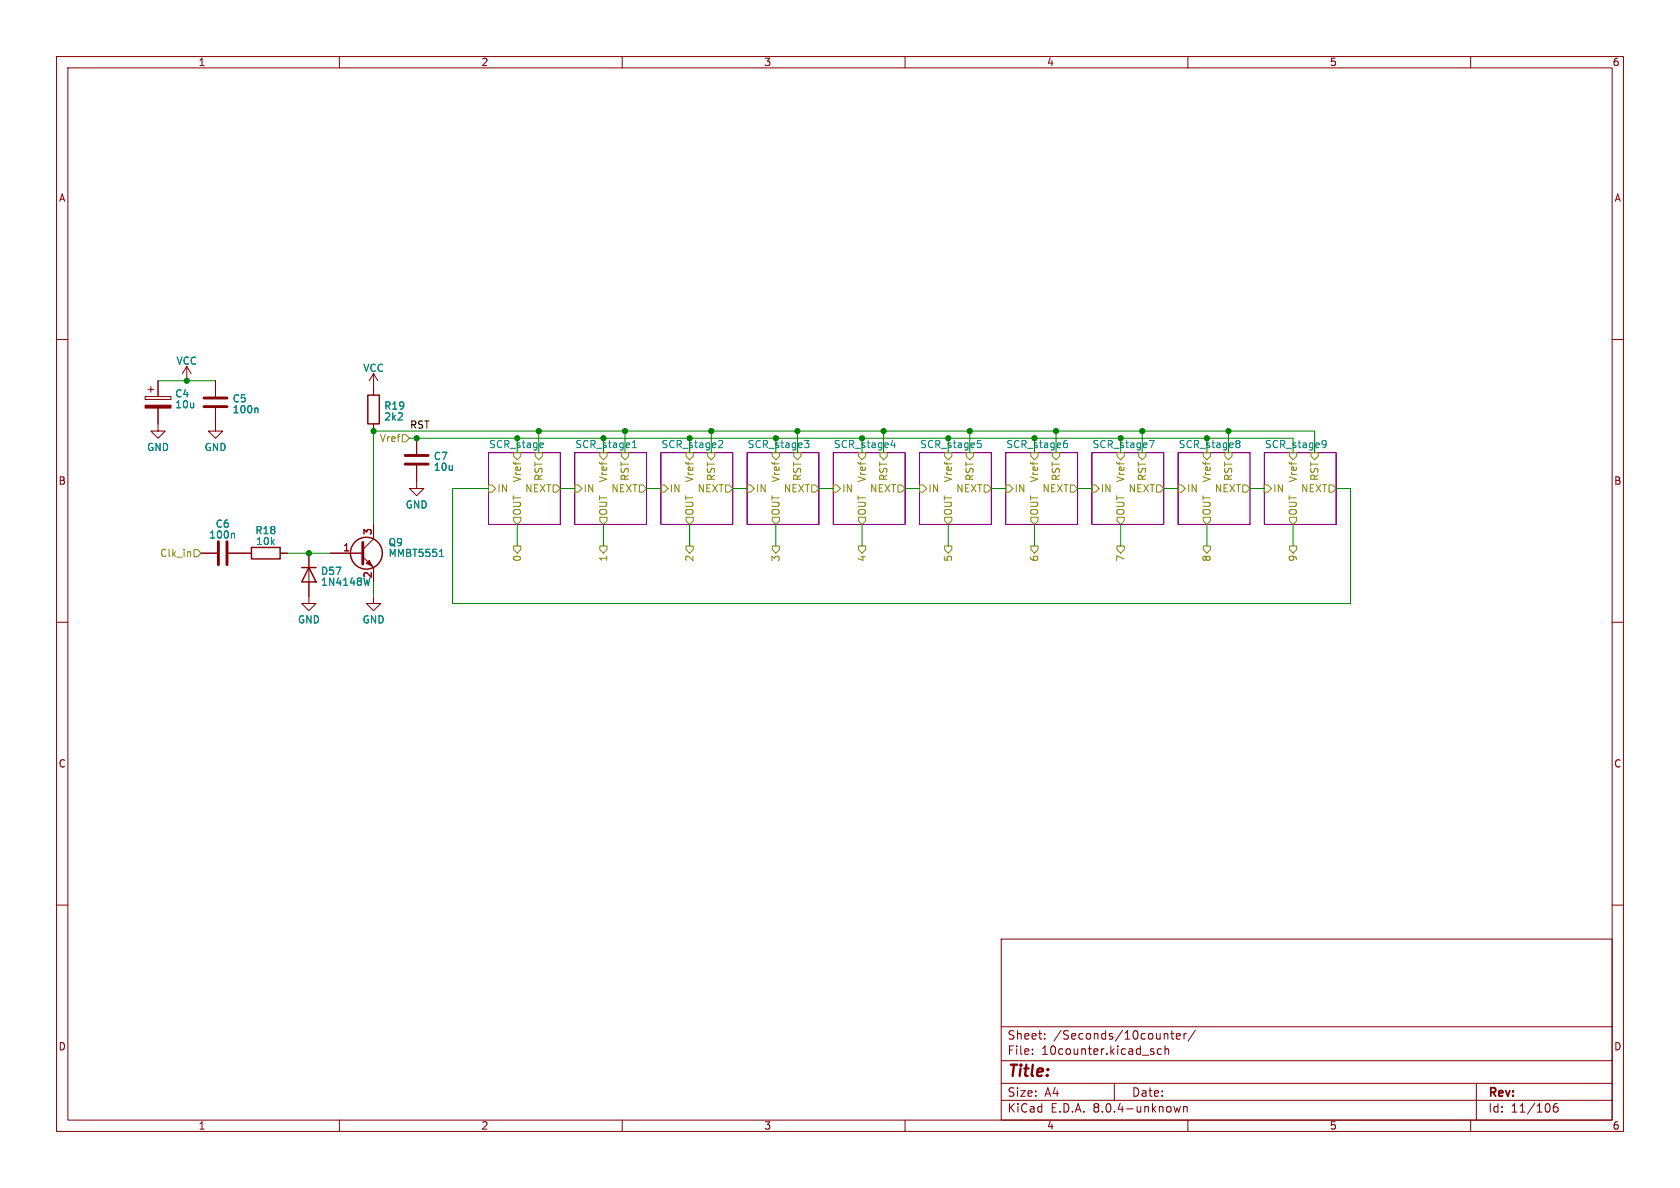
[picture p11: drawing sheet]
<svg xmlns="http://www.w3.org/2000/svg" width="297mm" height="210mm" viewBox="0 0 297 210" stroke-linecap="round" stroke-linejoin="round" font-family="sans-serif">
<g fill="none" stroke="#840000" stroke-width=".18">
<path d="M10 10h277v190h-277zM12 12h273v186h-273zM60 10v2M110 10v2M160 10v2M210 10v2M260 10v2M10 60h2M285 60h2M25.7 70.1h4.5v.5h-4.5zM26.2 68.8h1M26.7 68.3v1"/>
<path d="M27.9 72.1v4.1h1.3l-1.3 1.3-1.2-1.3h1.2M27.9 67.3v2.8M33 64.8l-.7 1.2M33 64.8v2.5M33 64.8l.8 1.2M38.1 72.1v4.1h1.3l-1.3 1.3-1.3-1.3h1.3M38.1 67.3v2.8M66 66v3.9M66 74.9v1.3M66 66l-.7 1.3M66 66l.8 1.3M73.7 77.5v2.8"/>
<path d="M35.6 97.8h2.8M40.4 97.8h4M49.5 97.8h1.3M54.6 97.8v8.9h1.3l-1.3 1.3-1.3-1.3h1.3M58.4 97.8h5.7M64.1 98.4l1.9 1.9v2.6M66 92.7v2.6l-1.9 1.9M73.7 82.3v4.1h1.2l-1.2 1.2-1.3-1.2h1.3M10 110h2M66 105.4v1.3h1.3l-1.3 1.3-1.2-1.3h1.2M285 110h2M10 160h2"/>
<path d="M285 160h2M177 166h108v32h-108zM60 198v2M110 198v2M160 198v2M177 194.5h108M177 191.5h108M177 187.5h108M177 181.5h108M182.5 186.3v.1M182.5 185.5v.1M184.7 183.6v.1"/>
<path d="M184.7 182.8v.1M197 191.5v3M203.8 185.9l.2 .2-.2 .3M203.8 185.4l.2 .1M205.3 185.5l-.4-.1-.3 .3v.4l.1 .2h.6M206 185.5l.2-.1 .3 .1 .1 .9M206 184.9v1.5M206 182.7l.4 .1 .1 .1v.8M207 182.7h.5M207.2 182.2v1.3l.3 .2M207.5 195.6l.3 1 .3-.7 .3 .7 .3-1M208 183.2l.7-.1-.1-.3-.4-.1-.2 .2v.7h.6"/>
<path d="M209.2 195.6v1M209.2 195.7l.3-.1 .3 .1 .1 .9M209.3 182.7v1M209.7 182.7l-.2 .1-.2 .2M210 198v2M211.3 182.1l-1.3 2M260 198v2M261 191.5v6.5M275.3 195.1a.59 .59 0 0 0-.7 .6v.6l.1 .2 .5 .1 .2-.1 .1-.5-.2-.3h-.4l-.3 .3"/>
</g>
<path d="M86.4 80h12.7v12.7h-12.7zM101.6 80h12.7v12.7h-12.7zM116.8 80h12.7v12.7h-12.7zM132.1 80h12.7v12.7h-12.7zM147.3 80h12.7v12.7h-12.7zM162.6 80h12.7v12.7h-12.7zM177.8 80h12.7v12.7h-12.7zM193 80h12.7v12.7h-12.7zM208.3 80h12.7v12.7h-12.7zM223.5 80h12.7v12.7h-12.7z" fill="none" stroke="#840084" stroke-width=".18"/>
<g fill="none" stroke="#848400" stroke-width=".18">
<path d="M71.1 76.8h.7l.6 .7-.6 .6h-.7zM33.5 97.5l.2 .2v.7M34.3 97.2h.6l.7 .6-.7 .6h-.6zM86.4 85.7h.6l.6 .7-.6 .6h-.6zM90.8 91.4h1.3v.7l-.7 .6-.6-.6zM90.8 80h1.3v.6l-.7 .7-.6-.7zM90.8 96.5h1.3v.7l-.7 .6-.6-.6zM94.6 80h1.3v.6l-.7 .7-.6-.7zM97.8 85.7h.6l.7 .7-.7 .6h-.6zM101.6 85.7h.6l.7 .7-.7 .6h-.6zM106 91.4h1.3v.7l-.6 .6-.7-.6zM106 80h1.3v.6l-.6 .7-.7-.7z"/>
<path d="M106 96.5h1.3v.7l-.6 .6-.7-.6zM109.9 80h1.2v.6l-.6 .7-.6-.7zM113 85.7h.7l.6 .7-.6 .6h-.7zM116.8 85.7h.7l.6 .7-.6 .6h-.7zM121.3 91.4h1.3v.7l-.7 .6-.6-.6zM121.3 80h1.3v.6l-.7 .7-.6-.7zM121.3 96.5h1.3v.7l-.7 .6-.6-.6zM125.1 80h1.3v.6l-.7 .7-.6-.7zM128.3 85.7h.6l.6 .7-.6 .6h-.6zM132.1 85.7h.6l.6 .7-.6 .6h-.6zM136.5 91.4h1.3v.7l-.6 .6-.7-.6zM136.5 80h1.3v.6l-.6 .7-.7-.7z"/>
<path d="M136.5 96.5h1.3v.7l-.6 .6-.7-.6zM140.3 80h1.3v.6l-.6 .7-.7-.7zM143.5 85.7h.6l.7 .7-.7 .6h-.6zM147.3 85.7h.7l.6 .7-.6 .6h-.7zM151.8 91.4h1.2v.7l-.6 .6-.6-.6zM151.8 80h1.2v.6l-.6 .7-.6-.7zM151.8 96.5h1.2v.7l-.6 .6-.6-.6zM155.6 80h1.2v.6l-.6 .7-.6-.7zM158.7 85.7h.7l.6 .7-.6 .6h-.7zM162.6 85.7h.6l.6 .7-.6 .6h-.6zM167 91.4h1.3v.7l-.7 .6-.6-.6zM167 80h1.3v.6l-.7 .7-.6-.7z"/>
<path d="M167 96.5h1.3v.7l-.7 .6-.6-.6zM170.8 80h1.3v.6l-.7 .7-.6-.7zM174 85.7h.6l.7 .7-.7 .6h-.6zM177.8 85.7h.6l.7 .7-.7 .6h-.6zM182.2 91.4h1.3v.7l-.6 .6-.7-.6zM182.2 80h1.3v.6l-.6 .7-.7-.7zM182.2 96.5h1.3v.7l-.6 .6-.7-.6zM186.1 80h1.2v.6l-.6 .7-.6-.7zM189.2 85.7h.7l.6 .7-.6 .6h-.7zM193 85.7h.7l.6 .7-.6 .6h-.7zM197.5 91.4h1.3v.7l-.7 .6-.6-.6zM197.5 80h1.3v.6l-.7 .7-.6-.7z"/>
<path d="M197.5 96.5h1.3v.7l-.7 .6-.6-.6zM201.3 80h1.3v.6l-.7 .7-.6-.7zM204.5 85.7h.6l.6 .7-.6 .6h-.6zM208.3 85.7h.6l.6 .7-.6 .6h-.6zM212.7 91.4h1.3v.7l-.6 .6-.7-.6zM212.7 80h1.3v.6l-.6 .7-.7-.7zM212.7 96.5h1.3v.7l-.6 .6-.7-.6zM216.5 80h1.3v.6l-.6 .7-.7-.7zM219.7 85.7h.6l.7 .7-.7 .6h-.6zM223.5 85.7h.7l.6 .7-.6 .6h-.7zM228 91.4h1.2v.7l-.6 .6-.6-.6zM228 80h1.2v.6l-.6 .7-.6-.7z"/>
<path d="M228 96.5h1.2v.7l-.6 .6-.6-.6zM231.8 80h1.2v.6l-.6 .7-.6-.7zM234.9 85.7h.7l.6 .7-.6 .6h-.7z"/>
</g>
<g fill="none" stroke="#008484" stroke-width=".18">
<path d="M45.4 72.1l.2 .2v.7M95.9 78.3l.2 .3-.6 .1M96 79.1h-.1M111.8 79.1h.7M111.8 78.2l.4-.3v1.2M127.2 77.9h.4l.2 .3-.8 .9h.8M142.2 77.9h.8l-.4 .4 .3 .2 .1 .4-.2 .2h-.4M157.5 78.7h.8M158.1 78.3v.8M172.8 77.9h.6M172.9 78.3h.3l.3 .3-.1 .5h-.5M188.2 78.3h.3l.2 .3v.4l-.5 .1"/>
<path d="M188.4 77.9h.2M203.2 77.9h.8l-.5 1.2M218.7 77.9h.3l.2 .2-.2 .3M218.7 78.4h.3M219 78.4l.1 .1 .1 .4-.1 .2h-.4M234 77.9l.4 .1a.84 .84 0 0 1-.3 1.1M234.4 78.4l-.2 .3h-.2M41.3 94.3l.2 .2v.6M77.7 98.4h.7M77.9 97.3l.2-.2v1.3M65.4 102.2l-.3 1.3"/>
</g>
<g fill="none" stroke="#840000" stroke-width=".25">
<path d="M65 69.9h2.1v5h-2.1zM44.4 96.8h5.1v2h-5.1zM53.3 100.3h2.6M54.6 100.3l1.3 2.6h-2.6z"/>
<circle cx="64.8" cy="97.8" r="2.82"/>
</g>
<path d="M36.1 70.4h4M36.1 71.9h4M38.6 95.8v4M40.1 95.8v4M64.1 95.9v3.8M71.6 80.5h4.1M71.6 82h4.1" fill="none" stroke="#840000" stroke-width=".51"/>
<g fill="#840000" stroke="#840000" stroke-width=".18">
<path d="M64.8 99.6l.5-.5 .5 1z"/>
<path d="M25.7 71.6h4.5v.5h-4.5z"/>
</g>
<g fill="none" stroke="#008400" stroke-width=".18">
<path d="M27.9 67.3h10.2M72.4 77.5h156.2M95.2 76.2v3.8M110.5 76.2v3.8M125.7 76.2v3.8M141 76.2v3.8M156.2 76.2v3.8M171.4 76.2v3.8M186.7 76.2v3.8M201.9 76.2v3.8M217.2 76.2v3.8M50.8 97.8h7.6"/>
<path d="M86.4 86.4h-6.4v20.3h158.8v-20.3h-2.6M91.4 92.7v3.8M99.1 86.4h2.5M106.7 92.7v3.8M114.3 86.4h2.5M121.9 92.7v3.8M129.5 86.4h2.6M137.2 92.7v3.8M144.8 86.4h2.5M152.4 92.7v3.8M160 86.4h2.6M167.6 92.7v3.8"/>
<path d="M175.3 86.4h2.5M182.9 92.7v3.8M190.5 86.4h2.5M198.1 92.7v3.8M205.7 86.4h2.6M213.4 92.7v3.8M221 86.4h2.5M228.6 92.7v3.8M232.4 80v-3.8h-166.4v16.5M66 102.9v2.5"/>
</g>
<g fill="#008400" stroke="#008400" stroke-width=".18">
<circle cx="167.6" cy="77.5" r=".46"/>
<circle cx="171.4" cy="76.2" r=".46"/>
<circle cx="182.9" cy="77.5" r=".46"/>
<circle cx="156.2" cy="76.2" r=".46"/>
<circle cx="152.4" cy="77.5" r=".46"/>
<circle cx="106.7" cy="77.5" r=".46"/>
<circle cx="110.5" cy="76.2" r=".46"/>
<circle cx="141" cy="76.2" r=".46"/>
<circle cx="121.9" cy="77.5" r=".46"/>
<circle cx="125.7" cy="76.2" r=".46"/>
<circle cx="137.2" cy="77.5" r=".46"/>
<circle cx="95.2" cy="76.2" r=".46"/>
<circle cx="91.4" cy="77.5" r=".46"/>
<circle cx="201.9" cy="76.2" r=".46"/>
<circle cx="186.7" cy="76.2" r=".46"/>
<circle cx="198.1" cy="77.5" r=".46"/>
<circle cx="217.2" cy="76.2" r=".46"/>
<circle cx="213.4" cy="77.5" r=".46"/>
<circle cx="73.7" cy="77.5" r=".46"/>
<circle cx="54.6" cy="97.8" r=".46"/>
<circle cx="33" cy="67.3" r=".46"/>
<circle cx="66" cy="76.2" r=".46"/>
</g>
<text font-size="2.8" fill="#840000" x="178" y="190.9">Title:</text>
<g font-size="2.1" fill="#840000">
<text x="178" y="184">Sheet:</text>
<text x="186.2" y="184">/Seconds/10counter/</text>
<text x="178" y="186.7">File:</text>
<text x="184.1" y="186.7">10counter.kicad_sch</text>
<text x="178" y="196.9">KiCad</text>
<text x="178" y="194.1">Size:</text>
<text x="184.7" y="194.1">A4</text>
<text x="185.7" y="196.9">E.D.A.</text>
<text x="193.3" y="196.9">8.0.4-unknown</text>
<text x="200" y="194.1">Date:</text>
<text x="263" y="194.3">Rev:</text>
<text x="263" y="196.9">Id:</text>
<text x="267.1" y="196.9">11/106</text>
</g>
<g font-size="1.8" fill="#840000">
<text x="35" y="11.9">1</text>
<text x="85" y="11.9">2</text>
<text x="135" y="11.9">3</text>
<text x="185" y="11.9">4</text>
<text x="235" y="11.9">5</text>
<text x="285" y="11.9">6</text>
<text x="10.3" y="35.9">A</text>
<text x="285.3" y="35.9">A</text>
<text x="10.3" y="85.9">B</text>
<text x="285.3" y="85.9">B</text>
<text x="65.8" y="94.7" transform="rotate(-90 65.8 94.7)">3</text>
<text x="60.6" y="97.5">1</text>
<text x="65.8" y="102.3" transform="rotate(-90 65.8 102.3)">2</text>
<text x="10.3" y="135.9">C</text>
<text x="285.3" y="135.9">C</text>
<text x="10.3" y="185.9">D</text>
<text x="285.3" y="185.9">D</text>
<text x="35" y="199.9">1</text>
<text x="85" y="199.9">2</text>
<text x="135" y="199.9">3</text>
<text x="185" y="199.9">4</text>
<text x="235" y="199.9">5</text>
<text x="285" y="199.9">6</text>
</g>
<g font-size="1.8" fill="#008484">
<text x="31.1" y="64.7">VCC</text>
<text x="64.1" y="65.9">VCC</text>
<text x="30.9" y="70.5">C4</text>
<text x="41" y="71.3">C5</text>
<text x="30.9" y="72.4">10u</text>
<text x="41" y="73.3">100n</text>
<text x="67.8" y="74.5">2k2</text>
<text x="67.8" y="72.6">R19</text>
<text x="25.9" y="79.9">GND</text>
<text x="36.1" y="79.9">GND</text>
<text x="76.6" y="81.5">C7</text>
<text x="76.6" y="83.4">10u</text>
<text x="36.9" y="95.4">100n</text>
<text x="38" y="93.5">C6</text>
<text x="45" y="94.6">R18</text>
<text x="71.6" y="90.1">GND</text>
<text x="45.2" y="96.5">10k</text>
<text x="56.7" y="101.8">D57</text>
<text x="68.6" y="96.7">Q9</text>
<text x="68.6" y="98.7">MMBT5551</text>
<text x="56.7" y="103.7">1N4148W</text>
<text x="52.6" y="110.4">GND</text>
<text x="64" y="110.4">GND</text>
</g>
<text font-size="1.8" x="72.4" y="75.9">RST</text>
<g font-size="1.8" fill="#848400">
<text x="67" y="78.3">Vref</text>
<text x="87.8" y="87.2">IN</text>
<text x="92.3" y="85.4" transform="rotate(-90 92.3 85.4)">Vref</text>
<text x="92.7" y="87.2">NEXT</text>
<text x="96.1" y="85.1" transform="rotate(-90 96.1 85.1)">RST</text>
<text x="103.1" y="87.2">IN</text>
<text x="107.5" y="85.4" transform="rotate(-90 107.5 85.4)">Vref</text>
<text x="108" y="87.2">NEXT</text>
<text x="111.4" y="85.1" transform="rotate(-90 111.4 85.1)">RST</text>
<text x="118.3" y="87.2">IN</text>
<text x="122.8" y="85.4" transform="rotate(-90 122.8 85.4)">Vref</text>
<text x="123.2" y="87.2">NEXT</text>
<text x="126.6" y="85.1" transform="rotate(-90 126.6 85.1)">RST</text>
<text x="133.5" y="87.2">IN</text>
<text x="138" y="85.4" transform="rotate(-90 138 85.4)">Vref</text>
<text x="138.5" y="87.2">NEXT</text>
<text x="141.8" y="85.1" transform="rotate(-90 141.8 85.1)">RST</text>
<text x="148.8" y="87.2">IN</text>
<text x="153.3" y="85.4" transform="rotate(-90 153.3 85.4)">Vref</text>
<text x="153.7" y="87.2">NEXT</text>
<text x="157.1" y="85.1" transform="rotate(-90 157.1 85.1)">RST</text>
<text x="164" y="87.2">IN</text>
<text x="168.5" y="85.4" transform="rotate(-90 168.5 85.4)">Vref</text>
<text x="168.9" y="87.2">NEXT</text>
<text x="172.3" y="85.1" transform="rotate(-90 172.3 85.1)">RST</text>
<text x="179.3" y="87.2">IN</text>
<text x="183.7" y="85.4" transform="rotate(-90 183.7 85.4)">Vref</text>
<text x="184.2" y="87.2">NEXT</text>
<text x="187.6" y="85.1" transform="rotate(-90 187.6 85.1)">RST</text>
<text x="194.5" y="87.2">IN</text>
<text x="199" y="85.4" transform="rotate(-90 199 85.4)">Vref</text>
<text x="199.4" y="87.2">NEXT</text>
<text x="202.8" y="85.1" transform="rotate(-90 202.8 85.1)">RST</text>
<text x="209.7" y="87.2">IN</text>
<text x="214.2" y="85.4" transform="rotate(-90 214.2 85.4)">Vref</text>
<text x="214.7" y="87.2">NEXT</text>
<text x="218" y="85.1" transform="rotate(-90 218 85.1)">RST</text>
<text x="225" y="87.2">IN</text>
<text x="229.5" y="85.4" transform="rotate(-90 229.5 85.4)">Vref</text>
<text x="229.9" y="87.2">NEXT</text>
<text x="233.3" y="85.1" transform="rotate(-90 233.3 85.1)">RST</text>
<text x="92.3" y="91.2" transform="rotate(-90 92.3 91.2)">OUT</text>
<text x="107.5" y="91.2" transform="rotate(-90 107.5 91.2)">OUT</text>
<text x="122.8" y="91.2" transform="rotate(-90 122.8 91.2)">OUT</text>
<text x="138" y="91.2" transform="rotate(-90 138 91.2)">OUT</text>
<text x="153.3" y="91.2" transform="rotate(-90 153.3 91.2)">OUT</text>
<text x="168.5" y="91.2" transform="rotate(-90 168.5 91.2)">OUT</text>
<text x="183.7" y="91.2" transform="rotate(-90 183.7 91.2)">OUT</text>
<text x="199" y="91.2" transform="rotate(-90 199 91.2)">OUT</text>
<text x="214.2" y="91.2" transform="rotate(-90 214.2 91.2)">OUT</text>
<text x="229.5" y="91.2" transform="rotate(-90 229.5 91.2)">OUT</text>
<text x="28.2" y="98.7">Clk_in</text>
<text x="92.3" y="99.4" transform="rotate(-90 92.3 99.4)">0</text>
<text x="107.5" y="99.4" transform="rotate(-90 107.5 99.4)">1</text>
<text x="122.8" y="99.4" transform="rotate(-90 122.8 99.4)">2</text>
<text x="138" y="99.4" transform="rotate(-90 138 99.4)">3</text>
<text x="153.3" y="99.4" transform="rotate(-90 153.3 99.4)">4</text>
<text x="168.5" y="99.4" transform="rotate(-90 168.5 99.4)">5</text>
<text x="183.7" y="99.4" transform="rotate(-90 183.7 99.4)">6</text>
<text x="199" y="99.4" transform="rotate(-90 199 99.4)">7</text>
<text x="214.2" y="99.4" transform="rotate(-90 214.2 99.4)">8</text>
<text x="229.5" y="99.4" transform="rotate(-90 229.5 99.4)">9</text>
</g>
<g font-size="1.8" fill="#008400">
<text x="86.4" y="79.3">SCR_stage</text>
<text x="101.6" y="79.3">SCR_stage1</text>
<text x="116.8" y="79.3">SCR_stage2</text>
<text x="132.1" y="79.3">SCR_stage3</text>
<text x="147.3" y="79.3">SCR_stage4</text>
<text x="162.6" y="79.3">SCR_stage5</text>
<text x="177.8" y="79.3">SCR_stage6</text>
<text x="193" y="79.3">SCR_stage7</text>
<text x="208.3" y="79.3">SCR_stage8</text>
<text x="223.5" y="79.3">SCR_stage9</text>
</g>
</svg>
